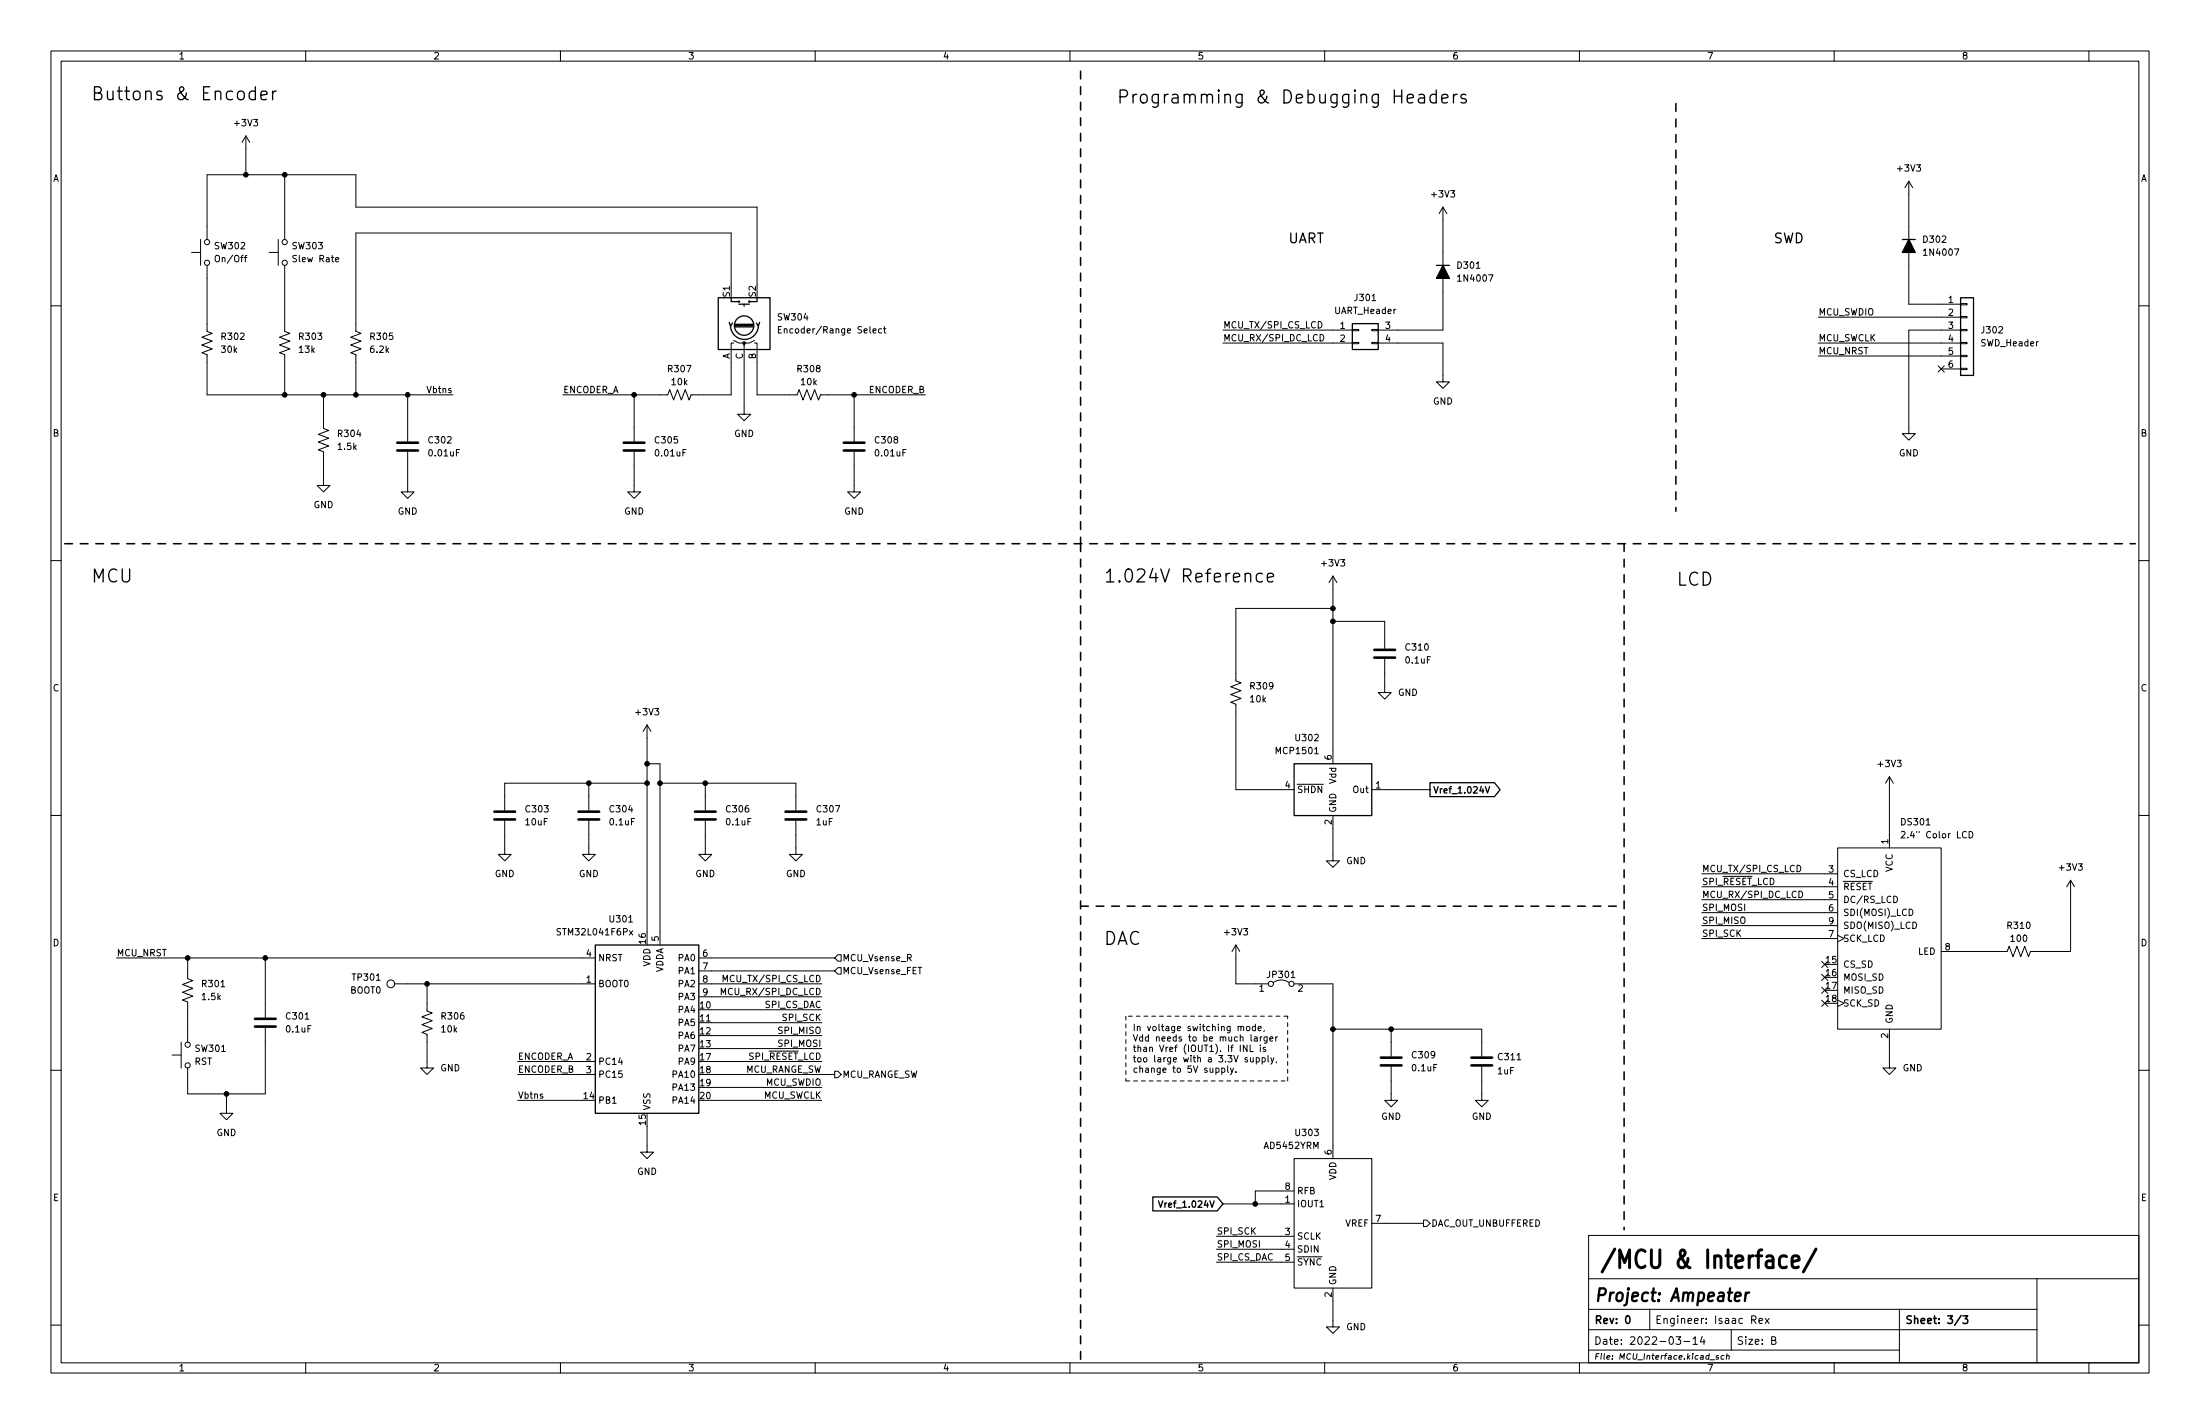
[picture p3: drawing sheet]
<svg xmlns="http://www.w3.org/2000/svg" width="432mm" height="279mm" viewBox="0 0 432 279" stroke-linecap="round" stroke-linejoin="round" font-family="sans-serif">
<g fill="none" stroke="#000" stroke-width=".2">
<path d="M10 10h411.8v259.4h-411.8zM12 12h407.8v255.4h-407.8zM60 10v2M110 10v2M160 10v2M210 10v2M260 10v2M310 10v2M360 10v2M410 10v2M48.3 26.7l-.8 1.2M48.3 26.7v7.6"/>
<path d="M48.3 26.7l.7 1.2M55.9 34.3v12.7M374.6 35.6l-.7 1.2M374.6 35.6v24.1h10.2M374.6 35.6l.8 1.2M10 60h2M37.6 49.5h1.8M39.4 47v5.1M40.6 52.1v12.9l1.1 .4-2.1 .8 2.1 .7-2.1 .8 2.1 .8-2.1 .7 1 .4v7.9h48.3M40.6 47v-12.7h29.2v6.3h78.8v15.3M48 50.5h.5M48.5 50.1l-.3 .2v1.1"/>
<path d="M52.8 49.5h1.8M54.6 47v5.1M55.9 52.1v12.9l1 .4-2 .8 2 .7-2 .8 2 .8-2 .7 1 .4v7.9M65.9 51l.6-.2-.1-.2-.3-.1-.2 .2v.6h.5M143.5 55.9v-10.2h-73.7v19.3l1.1 .4-2.1 .8 2.1 .7-2.1 .8 2.1 .8-2.1 .7 1 .4v7.9M283.2 40.6l-.8 1.3M283.2 40.6v24.2h-12.7M283.2 40.6l.8 1.3M384.8 59.6h1.3v.2h-1.3zM419.8 60h2M63.5 77.5v6.6l1 .4-2 .7 2 .8-2 .7 2 .8-2 .8 1 .3v6.7h1.3l-1.3 1.2-1.3-1.2h1.3M80 77.5v9.1"/>
<path d="M124.5 77.5v9.1M144 67.3h-.5v10.2h-7.9l-.3 1-.8-2-.8 2-.7-2-.8 2-.8-2-.3 1h-20.6M144 66.8l1 .5h1v.5M148.1 67.3h.5v10.2h7.9l.3-1 .8 2 .8-2 .7 2 .8-2 .8 2 .3-1h20.6M148.1 66.8l-1 .5h-1.1v14h-1.2l1.2 1.3 1.3-1.3h-1.3M152.8 64.7h.4M153.4 64.1h-.6v1.2h.6M167.6 77.5v9.1M173 64.6l-.3-.1-.3 .2 .2 .6h.4M173.4 64.5h.5M173.6 64.1v1.1l.3 .1M240 64.8h25.4"/>
<path d="M240 67.3h25.4M258.7 63.1a.64 .64 0 0 1 .8 .6 .64 .64 0 0 1-.8 .7zM259.1 65.6a.64 .64 0 0 1 .7 .7 .64 .64 0 0 1-.7 .6zM265.4 67.2h1.3v.2h-1.3zM265.4 64.6h1.3v.3h-1.3zM269.2 67.2h1.3v.2h-1.3zM269.2 64.6h1.3v.3h-1.3zM270.5 67.3h12.7v7.6h-1.3l1.3 1.3 1.3-1.3h-1.3M356.9 67.3h27.9M356.9 62.2h27.9M356.9 69.9h27.9M380.4 71.8l1.2 1.2"/>
<path d="M381 72.4h3.8M381.6 71.8l-1.2 1.2M384.8 72.3h1.3v.2h-1.3zM384.8 69.7h1.3v.3h-1.3zM384.8 67.2h1.3v.2h-1.3zM384.8 64.6h1.3v.3h-1.3zM384.8 62.1h1.3v.3h-1.3zM384.8 64.8h-10.2v20.3h-1.2l1.2 1.3 1.3-1.3h-1.3M80 88.6v7.9h1.3l-1.3 1.3-1.3-1.3h1.3M124.5 88.6v7.9h1.2l-1.2 1.3-1.3-1.3h1.3M167.6 88.6v7.9h-1.2l1.2 1.3 1.3-1.3h-1.3M10 110h2"/>
<path d="M261.6 119.4h-19v14.2l1 .4-2 .7 2 .8-2 .8 2 .7-2 .8 1 .4v16.7h11.4M261.6 113v36.9M261.6 113l-.7 1.3M261.6 113l.8 1.3M419.8 110h2M261.6 121.9h10.2v5.4M271.8 129.3v6.6h1.2l-1.2 1.3-1.3-1.3h1.3M10 160h2M115.6 153.7v5.3M127 153.7h-27.9v5.3M127 149.9h2.5v35.5M127 142.2l-.8 1.3"/>
<path d="M127 142.2v40.7M127 142.2l.8 1.3M129.5 153.7h26.7v5.3M138.4 153.7v5.3M269.2 154.9h11.5M370.8 152.4v14M370.8 152.4l-.7 1.3M370.8 152.4l.8 1.3M419.8 160h2M99.1 161v6.6h1.2l-1.2 1.3-1.3-1.3h1.3M115.6 161v6.6h1.2l-1.2 1.3-1.3-1.3h1.3M138.4 161v6.6h1.3l-1.3 1.3-1.2-1.3h1.2"/>
<path d="M156.2 161v6.6h1.3l-1.3 1.3-1.3-1.3h1.3M261.6 160v8.9h1.3l-1.3 1.3-1.3-1.3h1.3M334 171.5h26.7M334 174h26.7M334 176.5h26.7M334 179.1h26.7M352.7 169.8a.64 .64 0 0 1 .7 .6 .64 .64 0 0 1-.7 .6zM353.1 174.9a.64 .64 0 0 1 .7 .6 .64 .64 0 0 1-.7 .6zM360.7 166.4h20.3v35.5h-20.3zM371.7 175.8a.64 .64 0 0 1 .7 .7 .64 .64 0 0 1-.7 .6zM373.2 163.3l.5-.2 .2 .4-.8 .9h.8M374.7 178.4a.64 .64 0 0 1 .7 .6 .64 .64 0 0 1-.7 .6z"/>
<path d="M386.5 163.1a.64 .64 0 0 1 .7 .7 .64 .64 0 0 1-.7 .6zM406.4 172.7v14h-7.9l-.4 1-.7-2-.8 2-.7-2-.8 2-.8-2-.3 1h-13M406.4 172.7l-.8 1.3M406.4 172.7l.8 1.3M22.9 188h93.9M36.8 188v4l1 .4-2 .8 2 .7-2 .8 2 .8-2 .7 1 .4v7.9M52.1 188v11.6M77.5 193h39.3M83.8 193v5.4l1 .4-2 .7 2 .8-2 .7 2 .8-2 .8 1 .3v6.7h1.3l-1.3 1.2-1.3-1.2h1.3M123.5 182.6l.7 .9M124.2 182.6l-.7 .9M137.2 193h24.1"/>
<path d="M137.2 188h26.6M137.2 190.5h26.6M137.2 195.6h24.1M139.7 198.1h21.6M141.6 195.2v-1.3l.4 .9 .4-.9v1.3M141.9 192.6v-1.2l.4 .9 .5-.9v1.2M164.5 189.9h.6v1.2h-.6l-.7-.6zM164.5 187.3h.6v1.3h-.6l-.7-.6zM242.6 185.4v7.6h6.3M242.6 185.4l-.8 1.3M242.6 185.4l.7 1.3M249.9 192.8l.2-.1a2.54 2.54 0 0 1 2.9 .1"/>
<path d="M254 193h7.6v34.3M334 184.2h26.7M334 181.6h26.7M357.5 191.2l1.2 1.2M357.5 196.2l1.2 1.3M357.5 193.7l1.2 1.2M357.5 188.6l1.2 1.2M358.7 191.2l-1.2 1.2M358.7 196.2l-1.2 1.3M358.7 193.7l-1.2 1.2M358.7 188.6l-1.2 1.2M360.7 196.2l1.2 .7-1.2 .6"/>
<path d="M360.7 183.5l1.2 .7-1.2 .6M10 210h2M33.8 207h1.8M35.6 204.5v5.1M44.4 214.6v3.8h1.3l-1.3 1.3-1.2-1.3h1.2M52.1 201.7v12.9h-15.3v-5M101.6 208.3h15.2M101.6 210.8h15.2M101.6 215.9h12.7M137.2 200.7h24.1M139.7 208.3h21.6M139.7 210.8h24.1"/>
<path d="M139.7 215.9h21.6M139.7 205.7h21.6M139.7 213.4h21.6M139.7 203.2h21.6M163.8 210.2h.7l.6 .6-.6 .7h-.7zM238.7 209.6h.3l.3 .2-.2 .5h-.4M239.8 209.6h.4l.2 .2-.1 .5h-.5M239.8 209.6v1.2M241 209.1v1.1l.1 .2M241.5 209.6l.3 .8M242.1 209.6l-.4 1.1-.2 .1M242.6 210.3v.1"/>
<path d="M243.6 201.6l.1-.2h.3l.1 .8M244.8 201.4h.3l.2 .2v.4l-.2 .2-.5-.2zM244.8 205.1v1.2l-.8-1.2v1.2M245.4 205.1v1.2h.6M245.4 207.5l.1 .8 .5-.1M245.5 203v1.1l.2 .2M246 207.5v.9M246.2 203.5h.5l.1 .8M246.4 201.4h-.4l-.2 .2 .1 .6h.5M246.4 201v1.2M246.6 207.6l.3-.1 .3 .3-.1 .5h-.5M246.6 207.5v1.3"/>
<path d="M246.8 203.7l-.5 .1-.1 .2 .1 .3 .5-.1M246.9 201.8l.6-.1v-.3h-.4l-.2 .2 .1 .6h.5M247.4 205.1v.1M247.4 203.4v.9M247.4 205.5v.8M247.7 203.4l-.3 .3M247.7 207.6l.4-.1 .2 .3-.1 .5h-.5M247.7 207.5v1.3M248.1 202.2l-.1 .2M248.4 205.5h-.3l-.2 .2 .1 .1 .4 .2v.3h-.5M248.7 203.4v1.1l-.2 .2-.4-.1M248.7 203.5l-.4-.1-.2 .3 .1 .5h.5"/>
<path d="M248.9 207.1v1.1l.2 .2M249.2 203.9l.6-.2v-.2l-.4-.1-.2 .2 .1 .6h.5M249.4 207.5l.3 .9M250 207.5l-.4 1.2-.2 .1M250.4 203.4v.9M250.6 208.3l-.2 .2M250.8 203.4l-.4 .3M261.6 201.9h29.2v5.4M273 209.3v6.6h1.3l-1.3 1.3-1.2-1.3h1.2M273 201.9v5.4M290.8 209.3v6.6h1.3l-1.3 1.3-1.2-1.3h1.2M370.8 201.9v7.7h1.3l-1.3 1.2-1.2-1.2h1.2"/>
<path d="M419.8 210h2M127 221v5.1h1.3l-1.3 1.2-1.3-1.2h1.3M240 236.2h14M254 227.3h15.2v25.4h-15.2zM254 233.7h-7.6v2.5M279.4 239.4h.6l.7 .6-.7 .7h-.6zM10 260h2M238.8 242.6h15.2M238.8 245.1h15.2M238.8 247.7h15.2M261.6 252.7v7.7h1.3l-1.3 1.2-1.3-1.2h1.3M269.2 240h10.2"/>
<path d="M311.8 242.4h108v25h-108zM311.8 256.9h88M311.8 250.9h108M323.8 256.9v4M343.8 259l.7-.1 .2-.2-.1-.4-.2-.1h-.6v1.5M344.2 259l.5 .7M345.2 259.2l.7-.2v-.3h-.5l-.2 .2 .1 .7h.6M346.4 258.7l.8 1M347.2 258.7l-.8 1M372.8 256.9v10.5M399.8 250.9v16.5M419.8 260h2"/>
<path d="M60 267.4v2M110 267.4v2M160 267.4v2M210 267.4v2M260 267.4v2M310 267.4v2M311.8 264.9h61M311.8 260.9h88M328.9 262.3h1l-.5 .5 .4 .2v.6l-.2 .2-.7-.2M330.5 263.2h1.2M332.3 262.7l.4-.4v1.5M332.3 263.8h.9"/>
<path d="M334.1 262.2l-.4 1.1h1M334.4 262.8v1M335.6 266.8h.9M337.3 266h-.3l-.2 .1 .1 .2 .4 .1-.1 .2h-.4M338.4 266h-.3l-.3 .2 .1 .4h.4M338.9 266.1l.5-.1-.1 .7M339 265.6l-.2 1.1M339.8 261v3.9M347.7 263l.7-.1 .1-.2-.1-.4h-.7v1.5h.6l.3-.3a.39 .39 0 0 0-.4-.5M360 267.4v2M410 267.4v2"/>
<circle cx="40.6" cy="51.6" r=".51"/>
<circle cx="40.6" cy="47.5" r=".51"/>
<circle cx="55.9" cy="51.6" r=".51"/>
<circle cx="55.9" cy="47.5" r=".51"/>
<circle cx="76.7" cy="193" r=".76"/>
<circle cx="249.4" cy="193" r=".51"/>
<circle cx="253.5" cy="193" r=".51"/>
<circle cx="36.8" cy="205" r=".51"/>
<circle cx="36.8" cy="209" r=".51"/>
</g>
<path d="M319.3 258.3l.1-.1a.8 .8 0 0 1 .5 .7 .8 .8 0 0 1-.5 .8 1 1 0 0 1-.1-1.4zM384.9 258.1l-1.3 1.9M385.3 258.2h.9l-.5 .6 .4 .1v.6l-.2 .2-.6-.2" fill="none" stroke="#000" stroke-width=".3"/>
<path d="M340.5 254.4l1.1-.2v-.5l-.2-.1-.7 .1-.2 1.2 .3 .4 .6-.1M342.7 253.6l-.2 1.7M343.3 253.6a.67 .67 0 0 0-.7 .5" fill="none" stroke="#000" stroke-width=".45"/>
<path d="M350.6 246.6l-.2-.2h-.6l-.3 .2-.2 .5v1l.2 .5 .3 .1h.6l.2-.1M351.7 247.6l1.4-.4-.1-.6-.3-.2h-.5l-.3 .2-.2 .3v1.3l.2 .4 .3 .1h.5l.3-.1M356.4 245.1l-2.5 4.5" fill="none" stroke="#000" stroke-width=".58"/>
<g fill="none" stroke="#000" stroke-width=".25">
<path d="M51.2 18.7l1.2-.2-.1-.5-.7-.1-.4 .3 .1 1.2 .3 .2 .7-.2M53.5 17.9v1.7M54.2 17.9a.65 .65 0 0 0-.7 .5M281.9 18.6l-.7-.1-.5 .5v.7l.2 .4 .3 .1 .7-.1M281.9 17.7v2.5M283 19.4l1.2-.3-.1-.5-.8-.1-.3 .4 .1 1.2 .2 .1 .8-.1M285.3 18.5v1.7M286 18.5a.64 .64 0 0 0-.7 .5M287.7 18.6l-.6-.1-.4 .4 .2 .3 .8 .3 .1 .2-.1 .4-.2 .1-.8-.1M141 58.4h10.1v10.2h-10.1zM143.5 58.4v.8h1.5M145 59.7h2.1"/>
<path d="M146 59.7v.4M148.6 58.4v.8h-1.5M281.9 52.1h2.6M373.4 47h2.5M384.8 58.4h2.5v15.3h-2.5zM143.1 63.2l.3 .8 .4-.6M143.4 63.9a2.73 2.73 0 0 0 2.7 2.7 2.73 2.73 0 0 0 2.7-2.7M144.3 64.1h3.5M144.3 63.9h3.5M144.3 63.6h3.5M149.1 63.2l-.3 .8-.3-.6M265.4 63.5h5.1v5.1h-5.1z"/>
<path d="M247.8 112.6l-.7-.1-.5 .5v.7l.2 .4 .3 .1 .7-.1M248.8 113.3l1.2-.2-.2-.5-.7-.1-.3 .3 .1 1.3 .2 .1 .7-.1M254 149.9h15.2v10.1h-15.2zM280.7 153.6h12.6l1.1 1.3-1.1 1.4h-12.6zM291.5 154.3l.5 1.3 .4-1.3M116.8 185.4h20.4v33h-20.4zM226.3 234.9h12.6l1.1 1.3-1.1 1.4h-12.6zM227.4 235.6l.4 1.3 .4-1.3"/>
<circle cx="145" cy="59.2" r=".13"/>
<circle cx="147.1" cy="59.2" r=".13"/>
<circle cx="146" cy="63.9" r="1.9"/>
</g>
<path d="M283.2 52.1l1.3 2.5h-2.6zM374.6 47l1.3 2.5h-2.5z" fill="#000" stroke="#000" stroke-width=".25"/>
<g fill="none" stroke="#000" stroke-width=".51">
<path d="M78 88.4h4M78 86.9h4M122.4 88.4h4.1M122.4 86.9h4.1M165.6 88.4h4.1M165.6 86.9h4.1M269.7 129h4.1M269.7 127.5h4.1M97 159.3h4.1M113.5 159.3h4.1M136.4 159.3h4.1M154.2 159.3h4"/>
<path d="M97 160.8h4.1M113.5 160.8h4.1M136.4 160.8h4.1M154.2 160.8h4M50 199.9h4.1M50 201.4h4.1M271 209h4.1M271 207.5h4.1M288.8 209h4.1M288.8 207.5h4.1"/>
</g>
<g fill="#000" stroke="#000" stroke-width=".2">
<circle cx="48.3" cy="34.3" r=".46"/>
<circle cx="55.9" cy="34.3" r=".46"/>
<circle cx="55.9" cy="77.5" r=".46"/>
<circle cx="63.5" cy="77.5" r=".46"/>
<circle cx="69.8" cy="77.5" r=".46"/>
<circle cx="80" cy="77.5" r=".46"/>
<circle cx="124.5" cy="77.5" r=".46"/>
<circle cx="146" cy="67.3" r=".25"/>
<circle cx="167.6" cy="77.5" r=".46"/>
<circle cx="261.6" cy="119.4" r=".46"/>
<circle cx="261.6" cy="121.9" r=".46"/>
<circle cx="115.6" cy="153.7" r=".46"/>
<circle cx="127" cy="153.7" r=".46"/>
<circle cx="127" cy="149.9" r=".46"/>
<circle cx="129.5" cy="153.7" r=".46"/>
<circle cx="138.4" cy="153.7" r=".46"/>
<circle cx="36.8" cy="188" r=".46"/>
<circle cx="52.1" cy="188" r=".46"/>
<circle cx="83.8" cy="193" r=".46"/>
<circle cx="44.4" cy="214.6" r=".46"/>
<circle cx="261.6" cy="201.9" r=".46"/>
<circle cx="273" cy="201.9" r=".46"/>
<circle cx="246.4" cy="236.2" r=".46"/>
</g>
<path d="M212.1 14v92.7M328.9 20.3v80M12.7 106.7h406.4M212.1 106.7v160M318.8 106.7v134.6M212.1 177.8h106.7" fill="none" stroke="#000" stroke-width=".3" stroke-dasharray="1.5 1.5"/>
<path d="M221 199.4v12.7M252.7 199.4h-31.7M221 212.1h31.7M252.7 212.1v-12.7" fill="none" stroke="#000" stroke-width=".2" stroke-dasharray=".8 .8"/>
<text font-size="4.9" x="313.8" y="248.9">/MCU &amp; Interface/</text>
<g font-size="3.5">
<text x="17.8" y="19.7">Buttons &amp; Encoder</text>
<text x="219.1" y="20.3">Programming &amp; Debugging Headers</text>
<text x="17.8" y="114.3">MCU</text>
<text x="216.5" y="114.3">1.024V Reference</text>
<text x="328.9" y="114.9">LCD</text>
<text x="216.5" y="185.4">DAC</text>
<text x="312.8" y="255.4">Project: Ampeater</text>
</g>
<g font-size="2.7">
<text x="252.7" y="47.7">UART</text>
<text x="348" y="47.7">SWD</text>
</g>
<g font-size="2.1">
<text x="312.8" y="263.8">Date: 2022-03-14</text>
<text x="312.8" y="259.8">Rev: 0</text>
<text x="324.8" y="259.7">Engineer: Isaac Rex</text>
<text x="340.8" y="263.8">Size: B</text>
<text x="373.8" y="259.8">Sheet: 3/3</text>
</g>
<g font-size="1.8">
<text x="35" y="11.7">1</text>
<text x="85" y="11.7">2</text>
<text x="135" y="11.7">3</text>
<text x="185" y="11.7">4</text>
<text x="235" y="11.7">5</text>
<text x="285" y="11.7">6</text>
<text x="335" y="11.7">7</text>
<text x="385" y="11.7">8</text>
<text x="46.2" y="24.8">+3V3</text>
<text x="10.3" y="35.6">A</text>
<text x="372.6" y="33.7">+3V3</text>
<text x="420.1" y="35.6">A</text>
<text x="281.1" y="38.7">+3V3</text>
<text x="377.6" y="47.6">D302</text>
<text x="42.2" y="48.9">SW302</text>
<text x="42.5" y="51.4">On/Off</text>
<text x="57.5" y="48.9">SW303</text>
<text x="57.8" y="51.4">Slew Rate</text>
<text x="286.2" y="52.7">D301</text>
<text x="377.9" y="50.2">1N4007</text>
<text x="143.3" y="58.2" transform="rotate(-90 143.3 58.2)">S1</text>
<text x="148.3" y="58.2" transform="rotate(-90 148.3 58.2)">S2</text>
<text x="266" y="59.1">J301</text>
<text x="286.4" y="55.2">1N4007</text>
<text x="382.4" y="59.4">1</text>
<text x="152.7" y="62.9">SW304</text>
<text x="153.9" y="65.4">Encoder/Range Select</text>
<text x="240" y="64.4">MCU_TX/SPI_CS_LCD</text>
<text x="262" y="61.6">UART_Header</text>
<text x="263" y="64.5">1</text>
<text x="271.9" y="64.5">3</text>
<text x="356.9" y="61.9">MCU_SWDIO</text>
<text x="382.4" y="62">2</text>
<text x="382.4" y="64.5">3</text>
<text x="389" y="65.4">J302</text>
<text x="43.5" y="69.2">30k</text>
<text x="43.6" y="66.7">R302</text>
<text x="58.7" y="69.2">13k</text>
<text x="58.8" y="66.7">R303</text>
<text x="72.8" y="69.2">6.2k</text>
<text x="72.8" y="66.7">R305</text>
<text x="143.3" y="70.5" transform="rotate(-90 143.3 70.5)">A</text>
<text x="145.8" y="70.5" transform="rotate(-90 145.8 70.5)">C</text>
<text x="148.3" y="70.5" transform="rotate(-90 148.3 70.5)">B</text>
<text x="240" y="67">MCU_RX/SPI_DC_LCD</text>
<text x="263" y="67.1">2</text>
<text x="271.9" y="67.1">4</text>
<text x="356.9" y="67">MCU_SWCLK</text>
<text x="356.9" y="69.5">MCU_NRST</text>
<text x="382.4" y="67.1">4</text>
<text x="382.4" y="69.6">5</text>
<text x="388.9" y="67.9">SWD_Header</text>
<text x="84" y="77.1">Vbtns</text>
<text x="110.5" y="77.1">ENCODER_A</text>
<text x="131.2" y="73">R307</text>
<text x="131.9" y="75.6">10k</text>
<text x="156.6" y="73">R308</text>
<text x="157.3" y="75.6">10k</text>
<text x="170.5" y="77.1">ENCODER_B</text>
<text x="382.4" y="72.1">6</text>
<text x="281.2" y="79.4">GND</text>
<text x="10.3" y="85.7">B</text>
<text x="66.4" y="88.3">1.5k</text>
<text x="66.5" y="85.7">R304</text>
<text x="84.2" y="87">C302</text>
<text x="84.3" y="89.5">0.01uF</text>
<text x="128.7" y="87">C305</text>
<text x="128.8" y="89.5">0.01uF</text>
<text x="144.1" y="85.7">GND</text>
<text x="171.9" y="87">C308</text>
<text x="172" y="89.5">0.01uF</text>
<text x="372.7" y="89.5">GND</text>
<text x="420.1" y="85.7">B</text>
<text x="61.5" y="99.7">GND</text>
<text x="78" y="101">GND</text>
<text x="122.5" y="101">GND</text>
<text x="165.7" y="101">GND</text>
<text x="259.5" y="111.1">+3V3</text>
<text x="276" y="130.2">0.1uF</text>
<text x="276" y="127.6">C310</text>
<text x="10.3" y="135.6">C</text>
<text x="245.4" y="137.8">10k</text>
<text x="245.5" y="135.3">R309</text>
<text x="274.4" y="136.5">GND</text>
<text x="420.1" y="135.6">C</text>
<text x="124.9" y="140.3">+3V3</text>
<text x="250.7" y="148">MCP1501</text>
<text x="254.4" y="145.4">U302</text>
<text x="261.4" y="149.1" transform="rotate(-90 261.4 149.1)">6</text>
<text x="252.2" y="154.7">4</text>
<text x="254.5" y="155.6">~{SHDN}</text>
<text x="262.3" y="153.7" transform="rotate(-90 262.3 153.7)">Vdd</text>
<text x="265.7" y="155.6">Out</text>
<text x="270" y="154.7">1</text>
<text x="281.1" y="155.7">Vref_1.024V</text>
<text x="368.7" y="150.5">+3V3</text>
<text x="103.2" y="161.9">10uF</text>
<text x="103.3" y="159.4">C303</text>
<text x="119.8" y="161.9">0.1uF</text>
<text x="119.8" y="159.4">C304</text>
<text x="142.6" y="161.9">0.1uF</text>
<text x="142.7" y="159.4">C306</text>
<text x="160.3" y="161.9">1uF</text>
<text x="160.4" y="159.4">C307</text>
<text x="261.4" y="161.8" transform="rotate(-90 261.4 161.8)">2</text>
<text x="262.3" y="159.5" transform="rotate(-90 262.3 159.5)">GND</text>
<text x="373.3" y="161.9">DS301</text>
<text x="370.6" y="165.6" transform="rotate(-90 370.6 165.6)">1</text>
<text x="373.9" y="164.5">2.4&quot; Color LCD</text>
<text x="97.1" y="172.1">GND</text>
<text x="113.6" y="172.1">GND</text>
<text x="136.5" y="172.1">GND</text>
<text x="154.2" y="172.1">GND</text>
<text x="264.2" y="169.5">GND</text>
<text x="334" y="173.6">SPI_~{RESET}_LCD</text>
<text x="334" y="171.1">MCU_TX/SPI_CS_LCD</text>
<text x="358.9" y="171.2">3</text>
<text x="358.9" y="173.7">4</text>
<text x="361.7" y="172.1">CS_LCD</text>
<text x="371.5" y="171.1" transform="rotate(-90 371.5 171.1)">VCC</text>
<text x="404.3" y="170.8">+3V3</text>
<text x="334" y="178.7">SPI_MOSI</text>
<text x="334" y="176.2">MCU_RX/SPI_DC_LCD</text>
<text x="358.9" y="176.3">5</text>
<text x="358.9" y="178.8">6</text>
<text x="361.7" y="174.6">~{RESET}</text>
<text x="361.7" y="177.2">DC/RS_LCD</text>
<text x="361.7" y="179.7">SDI(MOSI)_LCD</text>
<text x="10.3" y="185.7">D</text>
<text x="109.8" y="183.5">STM32L041F6Px</text>
<text x="119.8" y="181">U301</text>
<text x="126.7" y="185.1" transform="rotate(-90 126.7 185.1)">16</text>
<text x="129.3" y="184.6" transform="rotate(-90 129.3 184.6)">5</text>
<text x="240.5" y="183.5">+3V3</text>
<text x="334" y="181.3">SPI_MISO</text>
<text x="334" y="183.8">SPI_SCK</text>
<text x="358.9" y="183.9">7</text>
<text x="358.9" y="181.4">9</text>
<text x="361.7" y="184.8">SCK_LCD</text>
<text x="361.7" y="182.2">SDO(MISO)_LCD</text>
<text x="394.1" y="182.2">R310</text>
<text x="394.8" y="184.8">100</text>
<text x="420.1" y="185.7">D</text>
<text x="22.9" y="187.6">MCU_NRST</text>
<text x="115.1" y="187.7">4</text>
<text x="117.3" y="188.6">NRST</text>
<text x="127.6" y="189.7" transform="rotate(-90 127.6 189.7)">VDD</text>
<text x="130.2" y="190.9" transform="rotate(-90 130.2 190.9)">VDDA</text>
<text x="133.2" y="188.6">PA0</text>
<text x="133.2" y="191.1">PA1</text>
<text x="137.9" y="187.7">6</text>
<text x="137.9" y="190.2">7</text>
<text x="165.3" y="191.1">MCU_Vsense_FET</text>
<text x="165.3" y="188.6">MCU_Vsense_R</text>
<text x="248.9" y="191.9">JP301</text>
<text x="358.4" y="189">15</text>
<text x="358.4" y="191.5">16</text>
<text x="361.7" y="189.9">CS_SD</text>
<text x="376.4" y="187.3">LED</text>
<text x="381.8" y="186.4">8</text>
<text x="39.8" y="196.2">1.5k</text>
<text x="39.8" y="193.7">R301</text>
<text x="68.7" y="194.9">BOOT0</text>
<text x="69.3" y="192.4">TP301</text>
<text x="115.1" y="192.8">1</text>
<text x="117.3" y="193.7">BOOT0</text>
<text x="133.2" y="193.7">PA2</text>
<text x="133.2" y="196.2">PA3</text>
<text x="137.4" y="197.9">10</text>
<text x="137.9" y="192.8">8</text>
<text x="137.9" y="195.3">9</text>
<text x="142.3" y="195.2">MCU_RX/SPI_DC_LCD</text>
<text x="142.6" y="192.7">MCU_TX/SPI_CS_LCD</text>
<text x="150.2" y="197.8">SPI_CS_DAC</text>
<text x="247.2" y="194.6">1</text>
<text x="254.8" y="194.6">2</text>
<text x="358.4" y="194.1">17</text>
<text x="358.4" y="196.6">18</text>
<text x="361.7" y="192.4">MOSI_SD</text>
<text x="361.7" y="194.9">MISO_SD</text>
<text x="361.7" y="197.5">SCK_SD</text>
<text x="56.3" y="202.6">0.1uF</text>
<text x="56.3" y="200">C301</text>
<text x="86.7" y="202.6">10k</text>
<text x="86.8" y="200">R306</text>
<text x="133.2" y="198.8">PA4</text>
<text x="133.2" y="201.3">PA5</text>
<text x="133.2" y="203.8">PA6</text>
<text x="137.4" y="200.4">11</text>
<text x="137.4" y="202.9">12</text>
<text x="152.9" y="202.9">SPI_MISO</text>
<text x="153.7" y="200.3">SPI_SCK</text>
<text x="222.2" y="202.3">In voltage switching mode,</text>
<text x="370.6" y="203.7" transform="rotate(-90 370.6 203.7)">2</text>
<text x="371.5" y="200.9" transform="rotate(-90 371.5 200.9)">GND</text>
<text x="38.1" y="208.9">RST</text>
<text x="38.4" y="206.4">SW301</text>
<text x="101.6" y="207.9">ENCODER_A</text>
<text x="115.1" y="208">2</text>
<text x="117.3" y="208.9">PC14</text>
<text x="133.2" y="206.4">PA7</text>
<text x="133.2" y="208.9">PA9</text>
<text x="137.4" y="205.5">13</text>
<text x="137.4" y="208">17</text>
<text x="145.6" y="207.9">SPI_~{RESET}_LCD</text>
<text x="152.9" y="205.4">SPI_MOSI</text>
<text x="222.2" y="204.3">Vdd needs to be much larger</text>
<text x="222.2" y="206.4">than Vref (IOUT1). If INL is</text>
<text x="222.2" y="208.4">too large with a 3.3V supply,</text>
<text x="277.3" y="207.6">C309</text>
<text x="294.2" y="208">C311</text>
<text x="86.4" y="210.2">GND</text>
<text x="101.6" y="210.5">ENCODER_B</text>
<text x="101.6" y="215.6">Vbtns</text>
<text x="114.6" y="215.6">14</text>
<text x="115.1" y="210.6">3</text>
<text x="117.3" y="211.5">PC15</text>
<text x="132.2" y="211.5">PA10</text>
<text x="132.2" y="214">PA13</text>
<text x="137.4" y="210.6">18</text>
<text x="137.4" y="213.1">19</text>
<text x="137.4" y="215.6">20</text>
<text x="146.1" y="210.5">MCU_RANGE_SW</text>
<text x="149.8" y="215.6">MCU_SWCLK</text>
<text x="150.3" y="213">MCU_SWDIO</text>
<text x="165.3" y="211.5">MCU_RANGE_SW</text>
<text x="222.2" y="210.5">change to 5V supply.</text>
<text x="277.3" y="210.2">0.1uF</text>
<text x="294" y="210.8">1uF</text>
<text x="373.4" y="210.2">GND</text>
<text x="117.3" y="216.5">PB1</text>
<text x="126.7" y="220.7" transform="rotate(-90 126.7 220.7)">15</text>
<text x="127.6" y="217.9" transform="rotate(-90 127.6 217.9)">VSS</text>
<text x="132.2" y="216.5">PA14</text>
<text x="271.1" y="219.7">GND</text>
<text x="288.9" y="219.7">GND</text>
<text x="42.5" y="222.9">GND</text>
<text x="248.3" y="225.4">AD5452YRM</text>
<text x="254.4" y="222.9">U303</text>
<text x="261.4" y="226.6" transform="rotate(-90 261.4 226.6)">6</text>
<text x="125" y="230.5">GND</text>
<text x="252.2" y="233.4">8</text>
<text x="262.3" y="231.6" transform="rotate(-90 262.3 231.6)">VDD</text>
<text x="10.4" y="235.7">E</text>
<text x="228.6" y="236.9">Vref_1.024V</text>
<text x="252.2" y="236">1</text>
<text x="254.5" y="236.9">IOUT1</text>
<text x="254.5" y="234.3">RFB</text>
<text x="270" y="239.8">7</text>
<text x="420.2" y="235.7">E</text>
<text x="238.8" y="242.2">SPI_SCK</text>
<text x="238.8" y="244.8">SPI_MOSI</text>
<text x="252.2" y="242.3">3</text>
<text x="252.2" y="244.9">4</text>
<text x="254.5" y="243.2">SCLK</text>
<text x="254.5" y="245.7">SDIN</text>
<text x="264" y="240.7">VREF</text>
<text x="280.9" y="240.7">DAC_OUT_UNBUFFERED</text>
<text x="238.8" y="247.3">SPI_CS_DAC</text>
<text x="252.2" y="247.4">5</text>
<text x="254.5" y="248.3">~{SYNC}</text>
<text x="261.4" y="254.5" transform="rotate(-90 261.4 254.5)">2</text>
<text x="262.3" y="252.2" transform="rotate(-90 262.3 252.2)">GND</text>
<text x="264.2" y="261">GND</text>
<text x="35" y="269.1">1</text>
<text x="85" y="269.1">2</text>
<text x="135" y="269.1">3</text>
<text x="185" y="269.1">4</text>
<text x="235" y="269.1">5</text>
<text x="285" y="269.1">6</text>
<text x="335" y="269.1">7</text>
<text x="385" y="269.1">8</text>
</g>
<text font-size="1.5" x="312.8" y="266.8">File: MCU_Interface.kicad_sch</text>
</svg>
